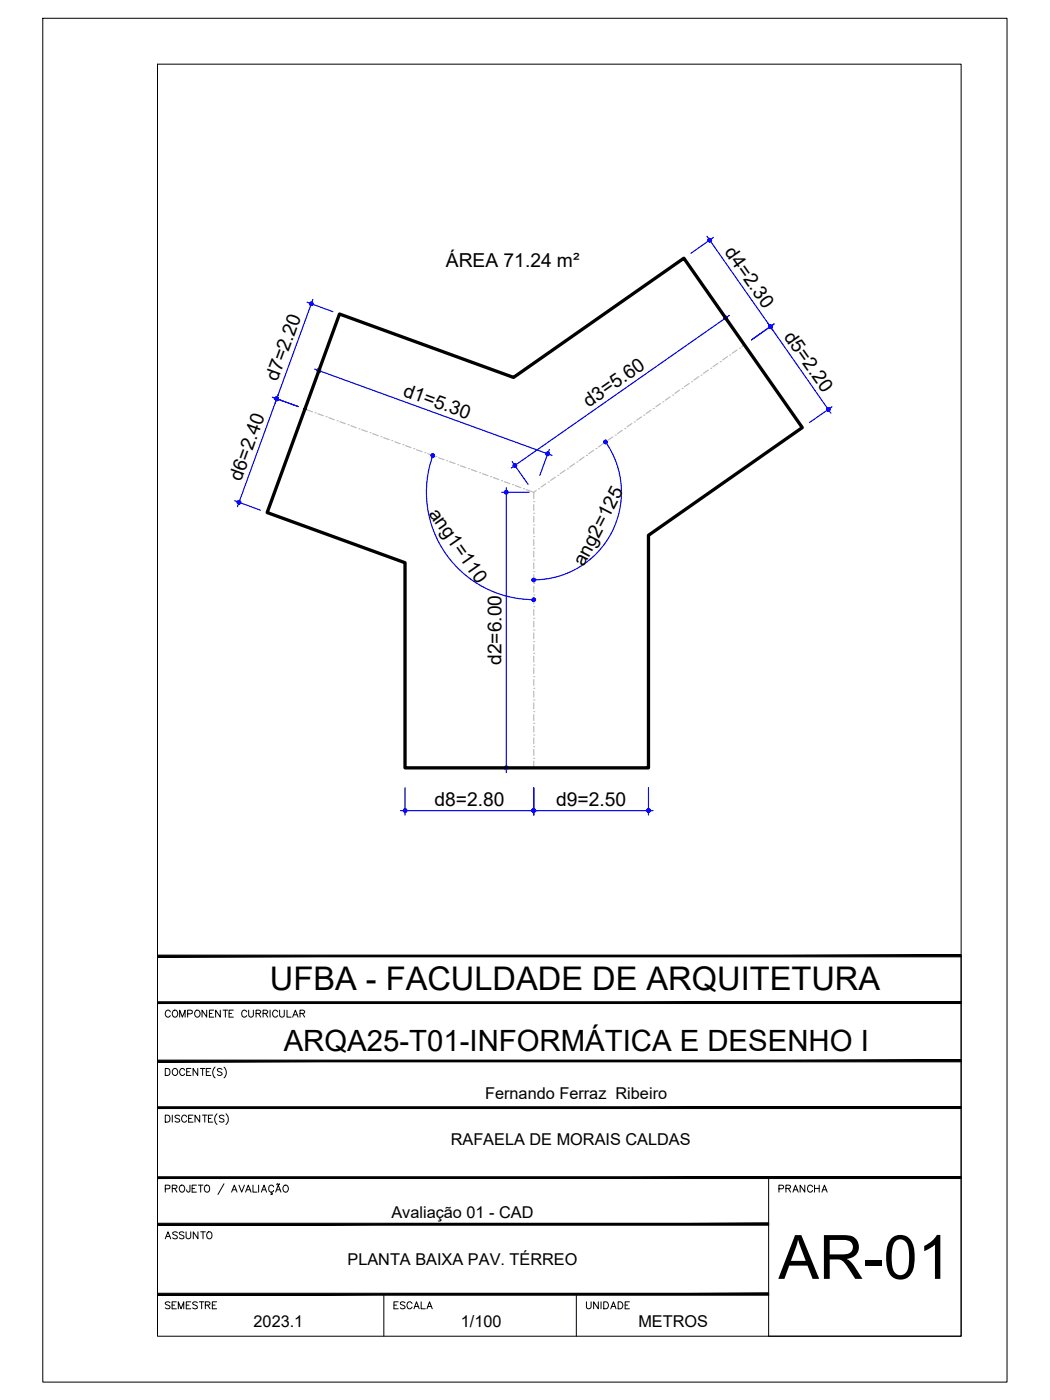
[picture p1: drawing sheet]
<svg xmlns="http://www.w3.org/2000/svg" width="229mm" height="305mm" viewBox="0 0 229 305" stroke-linecap="round" stroke-linejoin="round" font-family="sans-serif">
<!-- layer: ARQ_EIXO CINZA 04 -->
<g fill="none" stroke="#bababa" stroke-width=".25">
<path d="M156.3 79.1l-1.1 .7M156.8 78.7h.1M158.4 77.6l-1 .8M158.9 77.3h.1M160.4 76.2l-1 .7M161 75.8h.1M162.1 75.1l-.6 .4M66.4 89.1l1.6 .6M68.6 89.9h.1M69.2 90.1l1.2 .4M71 90.7h.1M71.6 90.9l1.2 .5"/>
<path d="M73.4 91.6h.1M74 91.8l1.2 .4M75.8 92.5h.1M76.4 92.7l1.2 .4M78.1 93.3h.1M78.7 93.6l1.3 .4M80.6 94.2h.1M81.2 94.4l1.1 .5M82.9 95.1h.1M83.5 95.3l1.2 .4M85.3 95.9h.1M85.9 96.2l1.2 .4"/>
<path d="M87.7 96.8h.1M88.3 97l1.2 .5M90.1 97.7h.1M90.7 97.9l1.2 .4M92.5 98.6h.1M93.1 98.8l1.2 .4M94.9 99.4h.1M95.5 99.7l1.1 .4M127.2 99.5l-1.1 .7M127.7 99.1h.1M129.2 98l-1 .8M129.8 97.7h.1"/>
<path d="M131.3 96.6l-1 .7M131.8 96.2h.1M133.4 95.1l-1 .7M133.9 94.7h.1M135.5 93.7l-1 .7M136 93.3h.1M137.6 92.2l-1.1 .7M138.1 91.9h.1M139.7 90.8l-1.1 .7M140.2 90.4h.1M141.7 89.3l-1 .7M142.2 88.9h.1"/>
<path d="M143.8 87.8l-1 .8M144.3 87.5h.1M145.9 86.4l-1 .7M146.4 86h.1M148 84.9l-1.1 .7M148.5 84.6h.1M150.1 83.5l-1.1 .7M150.6 83.1h.1M152.1 82l-1 .8M152.7 81.7h.1M154.2 80.6l-1 .7M154.7 80.2h.1"/>
<path d="M97.2 100.3h.1M97.8 100.5l1.3 .4M99.7 101.2h.1M100.2 101.4l1.2 .4M102 102h.1M102.6 102.2l1.2 .5M104.4 102.9h.1M105 103.1l1.2 .4M106.8 103.8h.1M107.4 104l1.2 .4M109.2 104.6h.1M109.8 104.9l1.2 .4"/>
<path d="M111.6 105.5h.1M112.2 105.7l1.2 .5M114 106.4h.1M114.6 106.6l1.6 .6M116.2 119.4h.1M116.2 116.8h.1M116.2 114.3h.1M116.2 111.8h.1M116.2 109.2h.1M116.2 109.9v1.2M116.2 112.4v1.3M116.2 114.9v1.3"/>
<path d="M116.2 117.5v1.2M116.8 106.8l-.6 .4v1.4M117.3 106.4h.1M118.8 105.3l-1 .7M119.4 104.9h.1M120.9 103.9l-1 .7M121.5 103.5h.1M123 102.4l-1 .7M123.5 102.1h.1M125.1 101l-1.1 .7M125.6 100.6h.1M116.2 139.7h.1"/>
<path d="M116.2 137.2h.1M116.2 134.6h.1M116.2 132.1h.1M116.2 129.5h.1M116.2 127h.1M116.2 124.5h.1M116.2 121.9h.1M116.2 120v1.3M116.2 122.6v1.2M116.2 125.1v1.3M116.2 127.6v1.3M116.2 130.2v1.2"/>
<path d="M116.2 132.7v1.3M116.2 135.3v1.2M116.2 137.8v1.3M116.2 157.5h.1M116.2 154.9h.1M116.2 152.4h.1M116.2 149.9h.1M116.2 147.3h.1M116.2 144.8h.1M116.2 142.2h.1M116.2 140.3v1.3M116.2 142.9v1.2"/>
<path d="M116.2 145.4v1.3M116.2 148v1.2M116.2 150.5v1.3M116.2 153v1.3M116.2 155.6v1.2M116.2 158.1v1.3M116.2 165.1h.1M116.2 162.6h.1M116.2 160h.1M116.2 160.7v1.2M116.2 163.2v1.3M116.2 165.7v1.5"/>
</g>
<!-- layer: COTA AZUL -->
<g fill="none" stroke="#00f" stroke-width=".25">
<path d="M153.9 51.4l27 38.6M155.3 51.7l-4.9 3.5M66.8 65.8l5.7 2.1M68.1 65.2l-16.4 45.1M69.8 79.8l-2.1 5.6M157.4 68.4l3.4 4.9M158.8 68.7l-47.5 33.2M168.5 70.5l-4.9 3.5M59.3 86.5l5.6 2M68.5 80.3l51.7 18.8M94.2 99.2a23.4 23.4 0 0 0 22 31.4M119.6 97.9l-2.1 5.6"/>
<path d="M131.8 96.2a19.1 19.1 0 0 1-15.6 30M181.1 88.6l-4.9 3.4M51.1 109l5.6 2.1M109.2 107.2h6M110.2 106.2v62M111.5 100.5l3.5 5M87.2 176.5h55M88.2 171.5v6M109.2 167.2h6M116.2 171.5v6M141.2 171.5v6"/>
</g>
<!-- layer: 0 -->
<g fill="#00f" stroke="#00f" stroke-width=".22">
<path d="M69.1 80.6l-.1 .1h.4zM69 80.7h.4l-.3 .2zM69.1 80.9l.2 .1 .1-.3z"/>
<path d="M69.4 80.7l-.1 .3 .2 .1zM69.4 80.7l.3 .3-.2 .1zM69.4 80.7l.3 .3 .1-.2z"/>
<path d="M69.4 80.7l.4 .1v-.2zM69.4 80.7l.3-.3 .1 .2zM69.6 80.3l-.2 .4 .3-.3z"/>
<path d="M69.4 80.3v.4l.2-.4zM69.2 80.4l.2-.1v.4zM69.2 80.4l-.1 .2 .3 .1z"/>
<path d="M119.3 98.8l.3 .1v-.1zM119.3 98.8l.2-.2 .1 .2zM119.4 98.5l-.1 .3 .2-.2z"/>
<path d="M119.2 98.4l.1 .4 .1-.3zM119 98.5l.2-.1 .1 .4zM119 98.5l-.1 .2 .4 .1z"/>
<path d="M118.9 98.7v.2l.4-.1zM118.9 98.9l.4-.1-.3 .3zM119 99.1h.1l.2-.3z"/>
<path d="M119.3 98.8l-.2 .3 .2 .1zM119.3 98.8l.2 .3-.2 .1zM119.3 98.8l.2 .3 .1-.2z"/>
<path d="M110 106.8l.2 .4v-.4zM110 106.8l.2 .4-.3-.2zM109.9 107v.2h.3z"/>
<path d="M109.9 107.2v.2l.3-.2zM109.9 107.4l.3-.2-.2 .3zM110.2 107.2l-.2 .3 .2 .1z"/>
<path d="M110.2 107.2v.4l.2-.1zM110.2 107.2l.3 .2-.1 .1zM110.2 107.2l.3 .2 .1-.2z"/>
<path d="M110.2 107.2h.4l-.1-.2zM110.4 106.8l.1 .2-.3 .2zM110.2 106.8v.4l.2-.4z"/>
<path d="M110.2 167.2v.4l.2-.1zM110.2 167.2l.3 .1-.1 .2zM110.2 167.2l.3 .1 .1-.1z"/>
<path d="M110.2 167.2h.4l-.1-.2zM110.4 166.8l.1 .2-.3 .2zM110.2 166.8v.4l.2-.4z"/>
<path d="M110 166.8l.2 .4v-.4zM110 166.8l.2 .4-.3-.2zM109.9 167v.2h.3z"/>
<path d="M109.9 167.2v.1l.3-.1zM109.9 167.3l.3-.1-.2 .3zM110.2 167.2l-.2 .3 .2 .1z"/>
<path d="M111.8 101.6l.1 .1 .2-.4zM112.1 101.3v.4h-.2zM112.1 101.3v.4l.2-.1z"/>
<path d="M112.1 101.3l.2 .3 .1-.1zM112.1 101.3h.4l-.1 .2zM112.1 101.3h.4l-.1-.2z"/>
<path d="M112.3 101l-.2 .3 .3-.2zM112.1 101h.2l-.2 .3zM111.9 101l.2 .3v-.3z"/>
<path d="M111.9 101l-.1 .2 .3 .1zM111.8 101.2l.3 .1-.4 .1zM111.7 101.4l.1 .2 .3-.3z"/>
<path d="M158.1 68.9l-.1 .3 .3-.2zM157.9 68.8l.2 .1-.1 .3zM157.8 68.9l.2 .3-.1-.4z"/>
<path d="M157.8 68.9l-.2 .1 .4 .2zM157.6 69l.4 .2-.4 .1zM157.6 69.3v.1l.4-.2z"/>
<path d="M157.6 69.4l.2 .2 .2-.4zM158 69.2v.4h-.2zM158 69.2v.4l.2-.1z"/>
<path d="M158 69.2l.2 .3 .1-.1zM158 69.2h.4l-.1 .2zM158 69.2h.4l-.1-.2z"/>
<path d="M154.3 52l-.1 .1 .3 .2zM154.2 52.1l.3 .2h-.4zM154.1 52.3l.1 .2 .3-.2z"/>
<path d="M154.2 52.5l.1 .1 .2-.3zM154.5 52.3l.1 .4-.3-.1zM154.5 52.3l.1 .4 .1-.1z"/>
<path d="M154.5 52.3l.2 .3 .2-.1zM154.5 52.3l.4-.1v.3zM154.5 52.3l.4-.1-.1-.1z"/>
<path d="M154.7 51.9l-.2 .4 .3-.2zM154.5 51.9h.2l-.2 .4zM154.3 52l.2 .3v-.4z"/>
<path d="M167.7 71.1l.2 .3 .2-.1zM167.7 71.1h.4v.2zM167.7 71.1h.4l-.1-.2z"/>
<path d="M167.9 70.8l-.2 .3 .3-.2zM167.7 70.7l.2 .1-.2 .3zM167.5 70.8l.2 .3v-.4z"/>
<path d="M167.5 70.8l-.1 .2 .3 .1zM167.4 71l.3 .1-.4 .1zM167.3 71.2l.1 .1 .3-.2z"/>
<path d="M167.4 71.3l.2 .2 .1-.4zM167.7 71.1v.4h-.1zM167.7 71.1v.4l.2-.1z"/>
<path d="M167.5 70.8l-.1 .2 .3 .1zM167.4 71l.3 .1-.4 .1zM167.3 71.2l.1 .1 .3-.2z"/>
<path d="M167.4 71.3l.2 .2 .1-.4zM167.7 71.1v.4h-.1zM167.7 71.1v.4l.2-.1z"/>
<path d="M167.7 71.1l.2 .3 .2-.1zM167.7 71.1h.4v.2zM167.7 71.1h.4l-.1-.2z"/>
<path d="M167.9 70.8l-.2 .3 .3-.2zM167.7 70.7l.2 .1-.2 .3zM167.5 70.8l.2 .3v-.4z"/>
<path d="M180.3 89.1l.3 .4 .1-.2zM180.3 89.1h.4v.2zM180.3 89.1h.4l-.1-.2z"/>
<path d="M180.5 88.8l-.2 .3 .3-.2zM180.3 88.8h.2l-.2 .3zM180.1 88.8l.2 .3v-.3z"/>
<path d="M180.1 88.8l-.1 .2 .3 .1zM180 89l.3 .1-.3 .1zM180 89.2v.2l.3-.3z"/>
<path d="M180 89.4l.2 .1 .1-.4zM180.3 89.1v.4h-.1zM180.3 89.1v.4h.3z"/>
<path d="M60.2 86.4v.4l.2-.4zM60 86.5l.2-.1v.4zM60 86.5l-.1 .2 .3 .1z"/>
<path d="M59.9 86.7v.2l.3-.1zM59.9 86.9l.3-.1-.3 .2zM59.9 87l.2 .2 .1-.4z"/>
<path d="M60.2 86.8l-.1 .4h.2zM60.2 86.8l.3 .3-.2 .1zM60.2 86.8l.3 .3 .1-.1z"/>
<path d="M60.2 86.8l.4 .2v-.3zM60.2 86.8l.3-.2 .1 .1zM60.4 86.4l-.2 .4 .3-.2z"/>
<path d="M52 109.3l-.1 .4h.2zM52 109.3l.3 .3-.2 .1zM52 109.3l.3 .3 .1-.1z"/>
<path d="M52 109.3l.4 .2v-.2zM52 109.3l.3-.2 .1 .2zM52.2 109l-.2 .3 .3-.2z"/>
<path d="M52 109v.3l.2-.3zM51.8 109.1l.2-.1v.3zM51.8 109.1l-.1 .1 .3 .1z"/>
<path d="M51.7 109.2l-.1 .2 .4-.1zM51.6 109.4l.4-.1-.3 .3zM51.7 109.6l.2 .1 .1-.4z"/>
<path d="M60.2 86.8l-.1 .4h.2zM60.2 86.8l.3 .3-.2 .1zM60.2 86.8l.3 .3 .1-.1z"/>
<path d="M60.2 86.8l.4 .2v-.3zM60.2 86.8l.3-.2 .1 .1zM60.4 86.4l-.2 .4 .3-.2z"/>
<path d="M60.2 86.4v.4l.2-.4zM60 86.5l.2-.1v.4zM60 86.5l-.1 .2 .3 .1z"/>
<path d="M59.9 86.7v.2l.3-.1zM59.9 86.9l.3-.1-.3 .2zM59.9 87l.2 .2 .1-.4z"/>
<path d="M67.7 65.8l.1 .3 .1-.3zM67.5 65.9l.2-.1 .1 .3zM67.5 65.9l-.1 .1 .4 .1z"/>
<path d="M67.4 66v.2l.4-.1zM67.4 66.2l.4-.1-.3 .3zM67.5 66.4l.1 .1 .2-.4z"/>
<path d="M67.8 66.1l-.2 .4h.2zM67.8 66.1l.2 .3-.2 .1zM67.8 66.1l.2 .3 .1-.1z"/>
<path d="M67.8 66.1l.3 .2v-.2zM67.8 66.1l.3-.2v.2zM67.9 65.8l-.1 .3 .3-.2z"/>
<path d="M116.2 176.5h.4l-.1-.2zM116.4 176.1l.1 .2-.3 .2zM116.2 176.1v.4l.2-.4z"/>
<path d="M116 176.1l.2 .4v-.4zM116 176.1l.2 .4-.3-.2zM115.9 176.3l-.1 .2h.4z"/>
<path d="M115.8 176.5l.1 .2 .3-.2zM115.9 176.7l.3-.2-.2 .3zM116.2 176.5l-.2 .3 .2 .1z"/>
<path d="M116.2 176.5v.4l.2-.1zM116.2 176.5l.3 .2-.1 .1zM116.2 176.5l.3 .2 .1-.2z"/>
<path d="M87.8 176.5l.1 .2 .3-.2zM87.9 176.7l.3-.2-.2 .3zM88.2 176.5l-.2 .3 .2 .1z"/>
<path d="M88.2 176.5v.4l.2-.1zM88.2 176.5l.3 .2-.1 .1zM88.2 176.5l.3 .2 .1-.2z"/>
<path d="M88.2 176.5h.4l-.1-.2zM88.4 176.1l.1 .2-.3 .2zM88.2 176.1v.4l.2-.4z"/>
<path d="M88 176.1l.2 .4v-.4zM88 176.1l.2 .4-.3-.2zM87.9 176.3l-.1 .2h.4z"/>
<path d="M141.2 176.5h.4l-.1-.2zM141.4 176.1l.1 .2-.3 .2zM141.2 176.1v.4l.2-.4z"/>
<path d="M141 176.1l.2 .4v-.4zM141 176.1l.2 .4-.3-.2zM140.9 176.3l-.1 .2h.4z"/>
<path d="M140.8 176.5l.1 .2 .3-.2zM140.9 176.7l.3-.2-.2 .3zM141.2 176.5l-.2 .3 .2 .1z"/>
<path d="M141.2 176.5v.4l.2-.1zM141.2 176.5l.3 .2-.1 .1zM141.2 176.5l.3 .2 .1-.2z"/>
<path d="M115.8 176.5l.1 .2 .3-.2zM115.9 176.7l.3-.2-.2 .3zM116.2 176.5l-.2 .3 .2 .1z"/>
<path d="M116.2 176.5v.4l.2-.1zM116.2 176.5l.3 .2-.1 .1zM116.2 176.5l.3 .2 .1-.2z"/>
<path d="M116.2 176.5h.4l-.1-.2zM116.4 176.1l.1 .2-.3 .2zM116.2 176.1v.4l.2-.4z"/>
<path d="M116 176.1l.2 .4v-.4zM116 176.1l.2 .4-.3-.2zM115.9 176.3l-.1 .2h.4z"/>
<path d="M94.1 98.8l.1 .4 .1-.4zM94 98.9l.1-.1 .1 .4zM94 98.9l-.1 .2 .3 .1z"/>
<path d="M93.9 99.1v.1h.3zM93.9 99.2h.3l-.3 .2zM94.2 99.2l-.3 .2 .2 .1z"/>
<path d="M94.2 99.2l-.1 .3 .2 .1zM94.2 99.2l.2 .3-.1 .1zM94.2 99.2l.2 .3 .2-.2z"/>
<path d="M94.2 99.2l.4 .1v-.2zM94.2 99.2l.3-.3 .1 .2zM94.3 98.8l-.1 .4 .3-.3z"/>
<path d="M116.2 130.6h.4l-.1-.2zM116.4 130.3l.1 .1-.3 .2zM116.2 130.2v.4l.2-.3z"/>
<path d="M116 130.3l.2 .3v-.4zM116 130.3l.2 .3-.3-.2zM115.9 130.4l-.1 .2h.4z"/>
<path d="M115.8 130.6l.1 .2 .3-.2zM115.9 130.8l.3-.2-.2 .3zM116.2 130.6l-.2 .3h.2z"/>
<path d="M116.2 130.6v.3h.2zM116.2 130.6l.3 .2-.1 .1zM116.2 130.6l.3 .2 .1-.2z"/>
<path d="M115.8 126.3l.1 .1 .3-.1zM115.9 126.4l.3-.1-.2 .3zM116.2 126.3l-.2 .3 .2 .1z"/>
<path d="M116.2 126.3v.4l.2-.1zM116.2 126.3l.3 .1-.1 .2zM116.2 126.3l.3 .1 .1-.1z"/>
<path d="M116.2 126.3h.4l-.1-.2zM116.4 125.9l.1 .2-.3 .2zM116.2 125.9v.4l.2-.4z"/>
<path d="M116 125.9l.2 .4v-.4zM116 125.9l.2 .4-.3-.2zM115.9 126.1l-.1 .2h.4z"/>
<path d="M131.5 96.1l.3 .1-.2-.3zM131.5 96.1l.3 .1-.4 .1zM131.4 96.3l.1 .1 .3-.2z"/>
<path d="M131.5 96.4l.2 .2 .1-.4zM131.8 96.2l.1 .4h-.2zM131.8 96.2l.1 .4 .1-.1z"/>
<path d="M131.8 96.2l.2 .3 .2-.1zM131.8 96.2h.4v.2zM131.8 96.2h.4l-.1-.2z"/>
<path d="M132 95.9l-.2 .3 .3-.2zM131.8 95.8l.2 .1-.2 .3zM131.6 95.9l.2 .3v-.4z"/>
</g>
<path d="M73.9 68.4l37.9 13.8 37.1-26 25.8 36.9-33.5 23.4v50.7h-53v-44.7l-30-10.9z" fill="none" stroke="#000" stroke-width=".72"/>
<!-- layer: MRG_EXTERNA -->
<path d="M9.3 4h209.9v296.9h-209.9z" fill="none" stroke="#000" stroke-width=".22"/>
<!-- layer: MRG_INTERNA -->
<path d="M34.3 14h175v276.9h-175z" fill="none" stroke="#000" stroke-width=".22"/>
<!-- layer: SIMB_01 -->
<g fill="#000" stroke="#000" stroke-width=".22">
<path d="M34.3 218.1v.4l175-.4zM34.3 218.5l175-.4v.4z"/>
<path d="M34.3 207.9v.4l175-.4zM34.3 208.3l175-.4v.4z"/>
<path d="M34.3 230.8v.4l175-.4zM34.3 231.2l175-.4v.4z"/>
<path d="M34.3 256.2v.4l175-.4zM34.3 256.6l175-.4v.4z"/>
<path d="M34.3 241v.3l175-.3zM34.3 241.3l175-.3v.3z"/>
<path d="M34.3 266.3v.4l133-.4zM34.3 266.7l133-.4v.4z"/>
<path d="M34.3 282h133v-.4zM34.3 281.6h133l-133 .4z"/>
</g>
<g fill="none" stroke="#000" stroke-width=".22">
<path d="M45 219.9v1.5l-1-1.5v1.5M46.5 219.9h-.9v1.5h.9M48 219.9v1.5l-1.1-1.5v1.5M48.6 219.9h1M49.1 219.9v1.5M50.8 219.9h-.9v1.5h.9M54.1 219.9v1.1l.5 .4h.3l.3-.4v-1.1M58.8 219.9v1.5M60.9 219.9v1.1l.4 .4 .5-.2 .1-1.3M62.5 219.9v1.5h.9M209.3 208.1v82.8h-42v-34.5M36 232.6h.5a.82 .82 0 0 1 .5 .8 .82 .82 0 0 1-.5 .7h-.5z"/>
<path d="M37.1 220.3a.56 .56 0 0 0-.7-.4 .56 .56 0 0 0-.4 .6 .63 .63 0 0 0 .2 .8 .63 .63 0 0 0 .9-.2M37.7 220.1a.72 .72 0 0 1 1 .2 .72 .72 0 0 1-.3 1.1 .72 .72 0 0 1-.9-.4 .72 .72 0 0 1 .2-.9zM37.7 232.8a.72 .72 0 0 1 1 .2 .72 .72 0 0 1-.3 1.1 .72 .72 0 0 1-.9-.4 .72 .72 0 0 1 .2-.9zM39.1 221.4v-1.5l.6 1.5 .6-1.5v1.5M40.2 233a.56 .56 0 0 0-.6-.4 .56 .56 0 0 0-.5 .6 .63 .63 0 0 0 .3 .8 .63 .63 0 0 0 .8-.2M40.6 233.3h.6M40.9 220.7l.9-.1v-.5l-.3-.2h-.6v1.5M41.6 232.6h-1v1.5h1M42.7 220a.71 .71 0 0 1 .9 .7 .71 .71 0 0 1-.9 .7l-.3-.5v-.4zM43.1 232.6v1.5l-1.1-1.5v1.5M43.6 232.6h1M44.1 232.6v1.5"/>
<path d="M44.9 233.3h.6M45.6 220.6h.5M45.9 232.6h-1v1.5h1M46.8 232.3a1.57 1.57 0 0 0 0 2.4M48.3 232.8l-.3-.2-.7 .2 .2 .4 .5 .2 .3 .3v.2l-.3 .2-.7-.2M48.8 232.3a1.57 1.57 0 0 1 0 2.4M49.9 220.6h.5M53.7 220.3a.56 .56 0 0 0-.6-.4 .56 .56 0 0 0-.5 .6 .63 .63 0 0 0 .3 .8 .63 .63 0 0 0 .8-.2M55.8 220.6h.8l.2-.4-.4-.3h-.6v1.5M56.3 220.6l.5 .8M57.3 220.6h.8l.2-.4-.4-.3h-.6v1.5M57.8 220.6l.5 .8"/>
<path d="M60.5 220.3a.56 .56 0 0 0-.7-.4 .56 .56 0 0 0-.4 .6 .63 .63 0 0 0 .2 .8 .63 .63 0 0 0 .9-.2M63.7 221.4l.6-1.5 .6 1.5M63.9 220.9h.7M65.3 220.6h.9l.1-.4-.3-.3h-.7v1.5M65.8 220.6l.5 .8M36 242.8h.5a.82 .82 0 0 1 .5 .7 .82 .82 0 0 1-.5 .8h-.5zM36 258.8l.9-.1 .1-.6-1-.1v1.5M37.5 258.7l1-.1v-.5l-1-.1v1.5M37.5 242.8v1.5M38 258.7l.5 .8M39.1 243l-.3-.2-.7 .2 .2 .4 .7 .3 .1 .2v.2l-.3 .2-.7-.2M39.2 258.2a.72 .72 0 0 1 1 .2 .72 .72 0 0 1-.3 1.1 .72 .72 0 0 1-.9-.4 .72 .72 0 0 1 .2-.9z"/>
<path d="M40.6 243.2a.56 .56 0 0 0-.6-.4 .56 .56 0 0 0-.5 .6 .63 .63 0 0 0 .3 .8 .63 .63 0 0 0 .8-.2M41.1 243.5h.6M41.4 258l-.1 1.4-.4 .1-.2-.1-.1-.4M41.8 258.7h.6M42 242.8h-.9v1.5h.9M42.8 258h-1v1.5h1M43.2 258h1M43.5 242.8v1.5l-1-1.5v1.5M43.7 258v1.5M44.1 242.8h1M44.6 242.8v1.5M44.6 258.2a.63 .63 0 0 1 .8-.1 .63 .63 0 0 1 .2 .9 .57 .57 0 0 1-.5 .6 .57 .57 0 0 1-.6-.6z"/>
<path d="M45.4 243.5h.5M46.3 242.8h-.9v1.5h.9M47.2 242.5a1.57 1.57 0 0 0 0 2.3M48.8 243l-.4-.2-.6 .2 .1 .4 .7 .3 .2 .2v.2l-.4 .2-.6-.2M48.8 257.7l-1.3 2.4M49.2 242.5a1.57 1.57 0 0 1 0 2.3M50.4 259.5l.6-1.5 .6 1.5M50.7 259h.7M52 258l.6 1.5 .6-1.5M53.5 259.5l.6-1.5 .6 1.5M53.7 259h.7M55.1 258v1.5h.9"/>
<path d="M56.3 258v1.5M56.9 259.5l.6-1.5 .5 1.5M57.1 259h.7M59.1 259.5v.3l.2 .2h-.4M59.6 258.4a.6 .6 0 0 0-.9-.3 .6 .6 0 0 0-.2 .9 .54 .54 0 0 0 .4 .5 .54 .54 0 0 0 .7-.3M60 259.5l.6-1.5 .6 1.5M60.2 259h.8M60.3 257.8l-.1 .1M60.3 257.8h.2M60.5 257.8l.1 .1M60.6 257.9h.2M60.9 257.7l-.1 .2"/>
<path d="M61.8 258.2a.72 .72 0 0 1 1 .2 .72 .72 0 0 1-.3 1.1 .72 .72 0 0 1-.9-.4 .72 .72 0 0 1 .2-.9zM83.6 281.8v9.1M125.5 281.8v9.1"/>
</g>
<text font-size="13.3" x="169.5" y="278.4">AR-01</text>
<text font-size="7.1" x="58.8" y="215.6">UFBA - FACULDADE DE ARQUITETURA</text>
<text font-size="6.4" x="61.8" y="228.9">ARQA25-T01-INFORMÁTICA E DESENHO I</text>
<g font-size="4.4">
<text x="168.3" y="260.7">PRANCHA</text>
<text x="34.9" y="270.9">ASSUNTO</text>
<text x="34.9" y="286.1">SEMESTRE</text>
<text x="84.7" y="286.1">ESCALA</text>
<text x="126.3" y="286.1">UNIDADE</text>
</g>
<g font-size="4.2">
<text x="97.1" y="58.2">ÁREA 71.24 m²</text>
<text x="157.6" y="54.9" transform="rotate(55 157.6 54.9)">d4=2.30</text>
<text x="170.5" y="73.3" transform="rotate(55 170.5 73.3)">d5=2.20</text>
<text x="60.4" y="83.3" transform="rotate(-70 60.4 83.3)">d7=2.20</text>
<text x="87.5" y="86.1" transform="rotate(20 87.5 86.1)">d1=5.30</text>
<text x="128.2" y="88.8" transform="rotate(-35 128.2 88.8)">d3=5.60</text>
<text x="52.5" y="104.9" transform="rotate(-70 52.5 104.9)">d6=2.40</text>
<text x="93.2" y="111.8" transform="rotate(55 93.2 111.8)">ang1=110</text>
<text x="127.1" y="123.4" transform="rotate(-62 127.1 123.4)">ang2=125</text>
<text x="109.2" y="144.8" transform="rotate(-90 109.2 144.8)">d2=6.00</text>
<text x="94.6" y="175.4">d8=2.80</text>
<text x="121.1" y="175.4">d9=2.50</text>
</g>
<g font-size="3.5">
<text x="105.6" y="239.3">Fernando Ferraz Ribeiro</text>
<text x="98.1" y="249.3">RAFAELA DE MORAIS CALDAS</text>
<text x="85.2" y="265.2">Avaliação 01 - CAD</text>
<text x="75.6" y="275.4">PLANTA BAIXA PAV. TÉRREO</text>
<text x="55.2" y="289">2023.1</text>
<text x="100.3" y="289">1/100</text>
<text x="139" y="289">METROS</text>
</g>
</svg>
